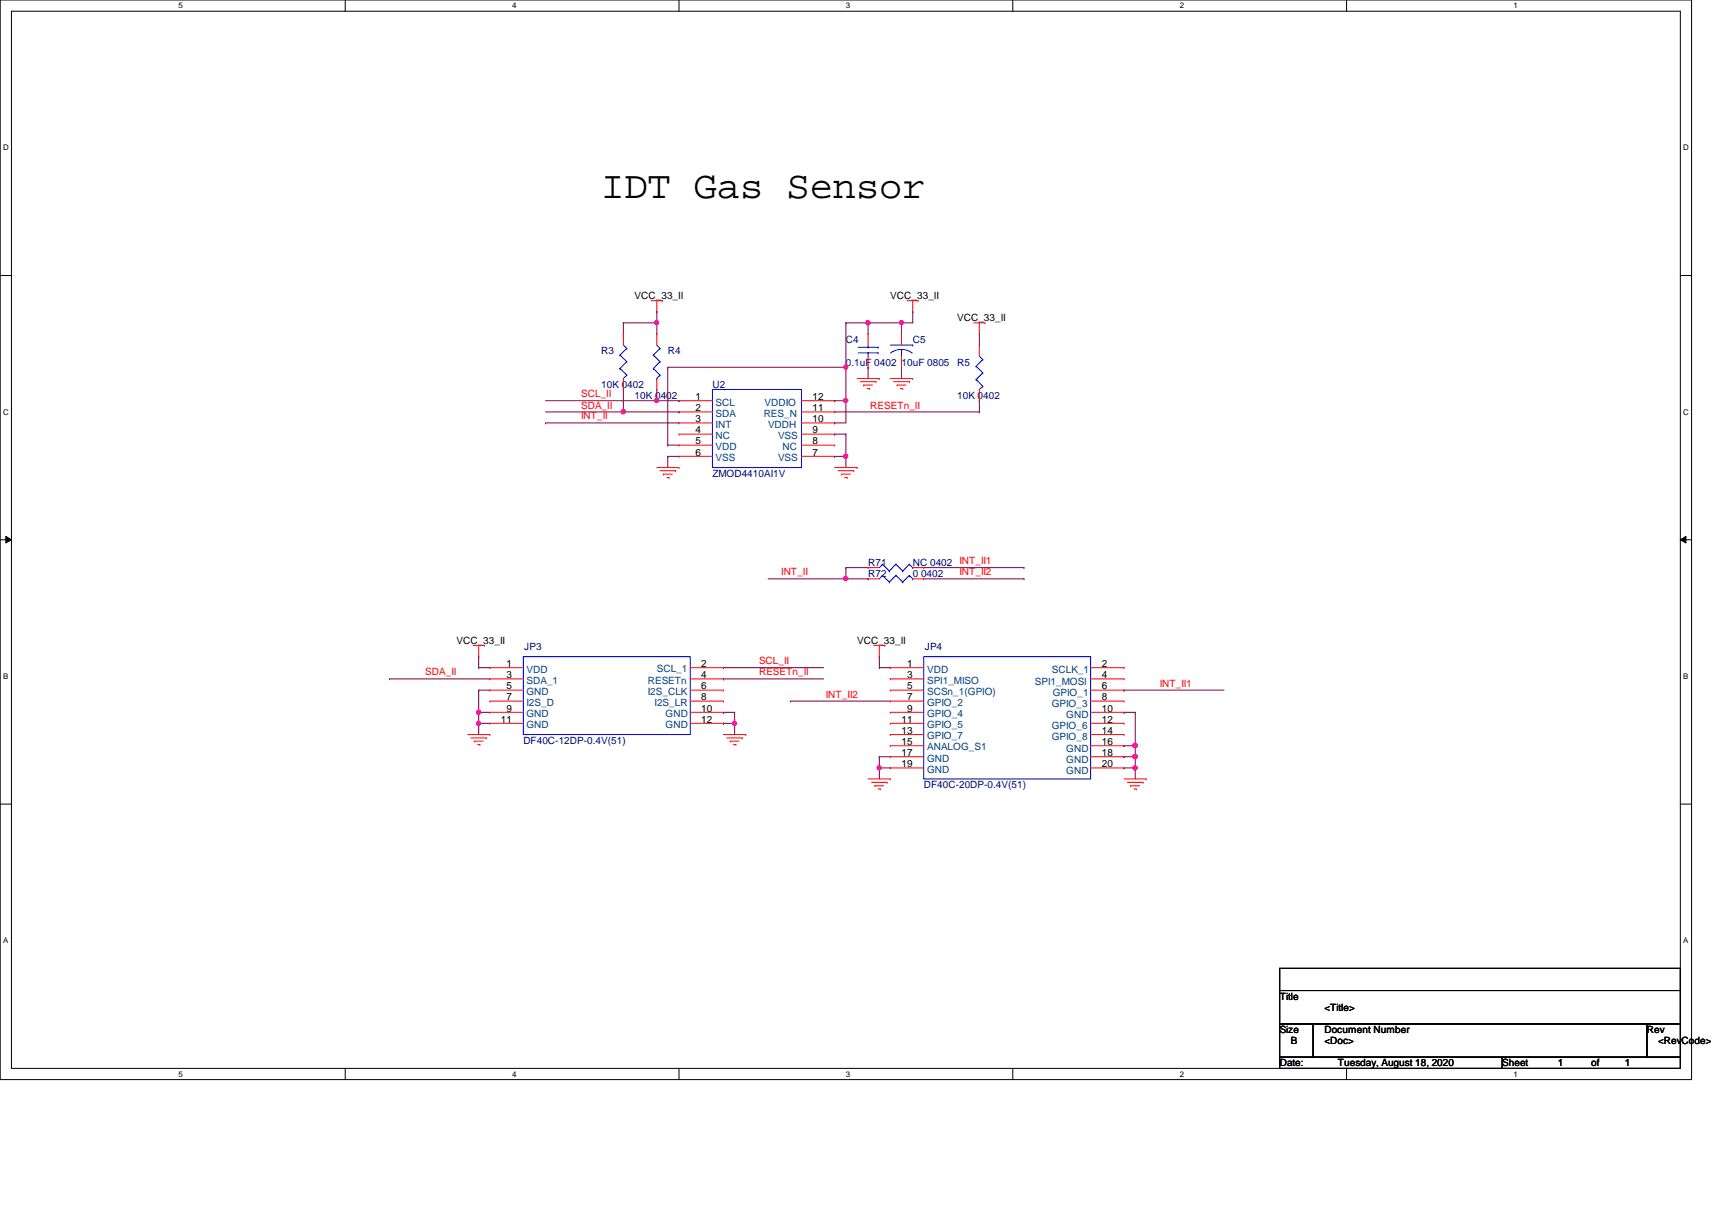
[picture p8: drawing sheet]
<svg xmlns="http://www.w3.org/2000/svg" width="297mm" height="210mm" viewBox="0 0 297 210" stroke-linecap="round" stroke-linejoin="round" font-family="sans-serif">
<path d="M0 0h293.5v187.3h-293.5zM2 1.9h289.5v183.4h-289.5z" fill="none" stroke="#000" stroke-width=".17"/>
<g fill="#fff">
<path d="M30.9 .2h.8v1.5h-.8z"/>
<path d="M30.9 185.5h.8v1.6h-.8z"/>
</g>
<path d="M59.9 0v1.9M59.9 185.3v2" fill="none" stroke="#000" stroke-width=".17"/>
<g fill="#fff">
<path d="M88.9 .2h.7v1.5h-.7z"/>
<path d="M88.9 185.5h.7v1.6h-.7z"/>
</g>
<path d="M117.8 0v1.9M117.8 185.3v2" fill="none" stroke="#000" stroke-width=".17"/>
<g fill="#fff">
<path d="M146.8 .2h.7v1.5h-.7z"/>
<path d="M146.8 185.5h.7v1.6h-.7z"/>
</g>
<path d="M175.7 0v1.9M175.7 185.3v2" fill="none" stroke="#000" stroke-width=".17"/>
<g fill="#fff">
<path d="M204.7 .2h.7v1.5h-.7z"/>
<path d="M204.7 185.5h.7v1.6h-.7z"/>
</g>
<path d="M233.6 0v1.9M233.6 185.3v2" fill="none" stroke="#000" stroke-width=".17"/>
<g fill="#fff">
<path d="M262.6 .2h.8v1.5h-.8z"/>
<path d="M262.6 185.5h.8v1.6h-.8z"/>
<path d="M.5 24.8h1v1.6h-1z"/>
<path d="M292.1 24.8h.9v1.6h-.9z"/>
<path d="M.5 70.7h1v1.5h-1z"/>
<path d="M292.1 70.7h.9v1.5h-.9z"/>
</g>
<path d="M0 47.8h2M291.5 47.8h2" fill="none" stroke="#000" stroke-width=".17"/>
<g fill="#fff">
<path d="M.5 116.5h.9v1.6h-.9z"/>
<path d="M292.1 116.5h.8v1.6h-.8z"/>
</g>
<path d="M0 93.6h2M1 93l1 .6-1 .6zM291.5 93.6l1-.6v1.2zM291.5 93.6h2" fill="none" stroke="#000" stroke-width=".17"/>
<path d="M1 93l1 .6-1 .6zM291.5 93.6l1-.6v1.2z" fill="#000"/>
<g fill="#fff">
<path d="M.5 162.4h.9v1.5h-.9z"/>
<path d="M292.1 162.4h.8v1.5h-.8z"/>
</g>
<path d="M0 139.5h2M291.5 139.5h2M222 168h69.5v3.8h-69.5zM222 171.8h69.5v5.8h-69.5zM222 177.6h5.8v5.8h-5.8zM227.8 177.6h57.9v5.8h-57.9zM285.7 177.6h5.8v5.8h-5.8zM222 183.4h38.6v1.9h-38.6zM260.6 183.4h30.9v1.9h-30.9z" fill="none" stroke="#000" stroke-width=".17"/>
<g fill="none" stroke="#f00" stroke-width=".17">
<path d="M108.2 57.9h.1M108.2 57.9v2M113 52.2h1.9M114 54.1h.1M114 57.9h.1M114 52.2v1.9M114 57.9v2M114.9 52.2h.1M150.6 57.9h.1M150.6 57.9v2M156.4 57.9h.1M156.4 57.9v2"/>
<path d="M157.4 52.2h1.9M158.4 54.1h.1M158.4 52.2v1.9M159.3 52.2h.1M168.9 56h2M169.9 57.9h.1M169.9 59.9h.1M169.9 56v1.9M169.9 59.9v1.9M170.9 56h.1M108.2 67.6h.1M108.2 65.7v1.9"/>
<path d="M114 67.6h.1M114 65.7v1.9M117.8 69.5h.1M117.8 71.5h.1M117.8 73.4h.1M117.8 75.3h.1M117.8 77.2h.1M117.8 79.2h.1M117.8 69.5h5.8M117.8 71.5h5.8M117.8 73.4h5.8M117.8 75.3h5.8"/>
<path d="M117.8 77.2h5.8M117.8 79.2h5.8M139.1 69.5h5.7M139.1 71.5h5.7M139.1 73.4h5.7M139.1 75.3h5.7M139.1 77.2h5.7M139.1 79.2h5.7M144.8 79.2h.1M144.8 77.2h.1M144.8 75.3h.1M144.8 73.4h.1"/>
<path d="M144.8 71.5h.1M144.8 69.5h.1M148.7 65.7h3.9M149.3 66.2h2.7M149.9 66.8h.1M149.9 66.8h1.5M150.4 67.4h.4M150.6 63.7h.1M150.6 61.8v1.9M150.8 67.4h.1M152 66.2h.1M152.6 65.7h.1"/>
<path d="M154.5 65.7h3.9M155.1 66.2h2.7M155.7 66.8h.1M155.7 66.8h1.5M156.2 67.4h.4M156.4 63.7h.1M156.4 61.8v1.9M156.6 67.4h.1M157.8 66.2h.1M158.4 65.7h.1M169.9 69.5h.1M169.9 67.6v1.9"/>
<path d="M114 81.1h3.8M114.5 81.7h2.7M115.1 82.3h.1M115.1 82.3h1.6M115.7 82.8h.4M116.1 82.8h.1M117.2 81.7h.1M117.8 81.1h.1M144.8 81.1h3.9M145.4 81.7h2.7M146 82.3h.1M146 82.3h1.5"/>
<path d="M146.6 82.8h.4M147 82.8h.1M148.1 81.7h.1M148.7 81.1h.1M150.6 98.5h.1M150.6 98.5h2M158.4 98.5h1.9M160.3 98.5h.1M82.1 112h1.9M83.1 113.9h.1M83.1 112v1.9M84 112h.1"/>
<path d="M85 119.7h.1M85 117.8h.1M85 115.8h.1M85 119.7h5.8M85 115.8h5.8M85 117.8h5.8M119.8 119.7h5.7M119.8 115.8h5.7M119.8 117.8h5.7M125.5 117.8h.1M125.5 119.7h.1M125.5 115.8h.1"/>
<path d="M150.6 100.4h.1M150.6 100.4h2M151.6 112h1.9M152.6 113.9h.1M152.6 112v1.9M153.5 112h.1M154.5 119.7h.1M154.5 117.8h.1M154.5 115.8h.1M154.5 119.7h5.8M154.5 115.8h5.8M154.5 117.8h5.8"/>
<path d="M158.4 100.4h1.9M160.3 100.4h.1M189.2 119.7h5.8M189.2 115.8h5.8M189.2 117.8h5.8M195 115.8h.1M195 117.8h.1M195 119.7h.1M81.1 127.4h3.9M81.7 128h2.7M82.3 128.6h.1M82.3 128.6h1.5"/>
<path d="M82.9 129.2h.4M83.3 129.2h.1M84.4 128h.1M85 127.4h.1M85 121.6h.1M85 123.6h.1M85 125.5h.1M85 123.6h5.8M85 121.6h5.8M85 125.5h5.8M119.8 123.6h5.7M119.8 121.6h5.7"/>
<path d="M119.8 125.5h5.7M125.5 121.6h.1M125.5 123.6h.1M125.5 125.5h.1M125.5 127.4h3.9M126.1 128h2.7M126.7 128.6h.1M126.7 128.6h1.5M127.3 129.2h.4M127.7 129.2h.1M128.8 128h.1M129.4 127.4h.1"/>
<path d="M150.6 135.1h3.9M151.2 135.7h2.7M151.8 136.3h.1M151.8 136.3h1.5M152.4 136.9h.3M152.7 136.9h.1M153.9 135.7h.1M154.5 135.1h.1M154.5 129.4h.1M154.5 131.3h.1M154.5 133.2h.1M154.5 127.4h.1"/>
<path d="M154.5 123.6h.1M154.5 121.6h.1M154.5 125.5h.1M154.5 127.4h5.8M154.5 123.6h5.8M154.5 129.4h5.8M154.5 131.3h5.8M154.5 133.2h5.8M154.5 121.6h5.8M154.5 125.5h5.8M189.2 127.4h5.8M189.2 123.6h5.8"/>
<path d="M189.2 129.4h5.8M189.2 131.3h5.8M189.2 133.2h5.8M189.2 121.6h5.8M189.2 125.5h5.8M195 123.6h.1M195 133.2h.1M195 121.6h.1M195 125.5h.1M195 127.4h.1M195 129.4h.1M195 131.3h.1"/>
<path d="M195 135.1h3.9M195.6 135.7h2.7M196.2 136.3h.1M196.2 136.3h1.5M196.8 136.9h.3M197.1 136.9h.1M198.3 135.7h.1M198.9 135.1h.1"/>
</g>
<g fill="none" stroke="#00f" stroke-width=".17">
<path d="M108.2 59.9l.6 .6M114 59.9l.5 .6M150.6 59.9v.3M154.5 59.9h3.9M158.4 59.9h.1M107.6 61.6h.1M107.6 63.9h.1M107.6 61.6l1.2 1.1M107.6 63.9l1.2 1.2M108.2 65.7h.1M108.8 60.5h.1M108.8 62.7h.1"/>
<path d="M108.8 65.1h.1M108.8 60.5l-1.2 1.1M108.8 62.7l-1.2 1.2M108.8 65.1l-.6 .6M113.4 61.6h.1M113.4 63.9h.1M113.4 61.6l1.1 1.1M113.4 63.9l1.1 1.2M114 65.7h.1M114.5 60.5h.1M114.5 62.7h.1M114.5 65.1h.1"/>
<path d="M114.5 60.5l-1.1 1.1M114.5 62.7l-1.1 1.2M114.5 65.1l-.5 .6M123.6 67.6h15.5v13.5h-15.5zM148.9 61.2h3.5M148.9 60.2h3.5M150.6 60.2h.1M150.6 61.2h.1M150.6 61.2v.6M152.4 61.2h.1M152.4 60.2h.1M156.4 61.8h.1"/>
<path d="M156.4 60.6l1.2 .2 .7 .5M156.4 60.6l-.8 .1-1.1 .6M156.4 60.6v1.2M169.4 63.5h.1M169.4 65.8h.1M169.4 63.5l1.1 1.2M169.4 65.8l1.1 1.2M169.9 67.6h.1M169.9 61.8l.6 .6M170.5 62.4h.1M170.5 64.7h.1M170.5 67h.1"/>
<path d="M170.5 62.4l-1.1 1.1M170.5 64.7l-1.1 1.1M170.5 67l-.6 .6M153.1 97.9h.1M153.1 99.8h.1M153.1 97.9l-.5 .6M153.1 97.9l1.2 1.2M153.1 99.8l-.5 .6M153.1 99.8l1.2 1.2M154.3 99.1h.1M155.4 97.9h.1M155.4 99.8h.1"/>
<path d="M155.4 97.9l-1.1 1.2M155.4 97.9l1.2 1.2M155.4 99.8l-1.1 1.2M155.4 99.8l1.2 1.2M156.6 99.1h.1M157.8 97.9h.1M157.8 99.8h.1M157.8 97.9l-1.2 1.2M157.8 97.9l.6 .6M157.8 99.8l-1.2 1.2M157.8 99.8l.6 .6M158.4 98.5h.1"/>
<path d="M90.8 113.9h29v13.5h-29zM154.3 101h.1M156.6 101h.1M158.4 100.4h.1M160.3 113.9h28.9v21.2h-28.9z"/>
</g>
<path d="M108.2 56h.1M114 54.1h.1M114 54.1v1.9h-5.8M158.4 54.1h.1M158.4 54.1v1.9" fill="none" stroke="#800040" stroke-width=".17"/>
<circle cx="113.9" cy="56" r=".37" fill="#f0f"/>
<circle cx="113.9" cy="56" r=".37" fill="none" stroke="#f0f" stroke-width=".17"/>
<path d="M108.2 56h.1M108.2 56v1.9M114 56h.1M114 56v1.9M146.8 56h.1M146.8 56v7.7M146.8 56h3.8" fill="none" stroke="#800040" stroke-width=".17"/>
<circle cx="150.6" cy="56" r=".37" fill="#f0f"/>
<circle cx="150.6" cy="56" r=".37" fill="none" stroke="#f0f" stroke-width=".17"/>
<path d="M150.6 56h.1M150.6 56v1.9M150.6 56h7.8M156.4 56h.1M156.4 56v1.9" fill="none" stroke="#800040" stroke-width=".17"/>
<circle cx="156.4" cy="56" r=".37" fill="#f0f"/>
<circle cx="156.4" cy="56" r=".37" fill="none" stroke="#f0f" stroke-width=".17"/>
<path d="M169.9 57.9h.1M169.9 57.9v2M115.9 63.7h.1M115.9 63.7h30.9M115.9 63.7v13.5M146.8 63.7h.1M146.8 63.7v5.8" fill="none" stroke="#800040" stroke-width=".17"/>
<circle cx="146.7" cy="63.7" r=".37" fill="#f0f"/>
<circle cx="146.7" cy="63.7" r=".37" fill="none" stroke="#f0f" stroke-width=".17"/>
<path d="M94.7 69.5h19.3M108.2 71.5h.1M108.2 67.6v3.9M114 69.5h.1M114 67.6v1.9M150.6 63.7h.1M150.6 63.7v2M156.4 63.7h.1M156.4 63.7v2" fill="none" stroke="#800040" stroke-width=".17"/>
<circle cx="113.9" cy="69.5" r=".37" fill="#f0f"/>
<circle cx="113.9" cy="69.5" r=".37" fill="none" stroke="#f0f" stroke-width=".17"/>
<path d="M114 69.5h3.8M117.8 69.5h.1M144.8 69.5h.1M144.8 69.5h2M146.8 69.5h.1M146.8 69.5v3.9" fill="none" stroke="#800040" stroke-width=".17"/>
<circle cx="146.7" cy="69.5" r=".37" fill="#f0f"/>
<circle cx="146.7" cy="69.5" r=".37" fill="none" stroke="#f0f" stroke-width=".17"/>
<path d="M94.7 71.5h23.1M108.2 71.5h.1M117.8 71.5h.1M169.9 69.5h.1M169.9 69.5v2" fill="none" stroke="#800040" stroke-width=".17"/>
<circle cx="108.1" cy="71.4" r=".38" fill="#f0f"/>
<circle cx="108.1" cy="71.4" r=".38" fill="none" stroke="#f0f" stroke-width=".17"/>
<g fill="none" stroke="#800040" stroke-width=".17">
<path d="M94.7 73.4h.1M94.7 73.4h23.1M115.9 77.2h.1M115.9 79.2h.1M115.9 77.2h1.9M115.9 79.2v1.9M115.9 79.2h1.9M144.8 73.4h.1M144.8 75.3h.1M144.8 79.2h.1M144.8 71.5h25.1M144.8 73.4h2"/>
<path d="M144.8 75.3h2M146.8 75.3h.1M146.8 75.3v3.9h-2M169.9 71.5h.1"/>
</g>
<circle cx="146.7" cy="79.1" r=".37" fill="#f0f"/>
<circle cx="146.7" cy="79.1" r=".37" fill="none" stroke="#f0f" stroke-width=".17"/>
<path d="M146.8 79.2h.1M146.8 79.2v1.9M146.8 98.5h.1M146.8 98.5v1.9M146.8 98.5h3.8M160.3 98.5h17.4M177.7 98.5h.1M133.3 100.4h17.3M146.8 100.4h.1M150.6 100.4h.1" fill="none" stroke="#800040" stroke-width=".17"/>
<circle cx="146.7" cy="100.4" r=".38" fill="#f0f"/>
<circle cx="146.7" cy="100.4" r=".38" fill="none" stroke="#f0f" stroke-width=".17"/>
<g fill="none" stroke="#800040" stroke-width=".17">
<path d="M67.6 117.8h.1M67.6 117.8h17.4M83.1 113.9h.1M83.1 115.8h.1M83.1 119.7h.1M83.1 113.9v1.9M83.1 119.7v5.8M83.1 115.8h1.9M83.1 119.7h1.9M125.5 115.8h.1M125.5 117.8h.1M125.5 115.8h17.4"/>
<path d="M125.5 117.8h17.4M152.6 113.9h.1M152.6 115.8h.1M152.6 113.9v1.9M152.6 115.8h1.9M160.3 100.4h17.4M177.7 100.4h.1M195 119.7h.1M195 119.7h17.4M83.1 123.6h.1M137.1 121.6h.1M137.1 121.6h17.4"/>
</g>
<circle cx="83" cy="125.5" r=".38" fill="#f0f"/>
<circle cx="83" cy="125.5" r=".38" fill="none" stroke="#f0f" stroke-width=".17"/>
<circle cx="83" cy="123.5" r=".37" fill="#f0f"/>
<circle cx="83" cy="123.5" r=".37" fill="none" stroke="#f0f" stroke-width=".17"/>
<path d="M83.1 123.6h.1M83.1 123.6h1.9M125.5 123.6h.1M125.5 123.6h2M127.5 123.6h.1M127.5 123.6v1.9M195 123.6h.1M195 123.6h2M197 123.6h.1M197 123.6v5.8" fill="none" stroke="#800040" stroke-width=".17"/>
<circle cx="196.9" cy="129.3" r=".38" fill="#f0f"/>
<circle cx="196.9" cy="129.3" r=".38" fill="none" stroke="#f0f" stroke-width=".17"/>
<path d="M83.1 125.5h.1M83.1 125.5v1.9M83.1 125.5h1.9M125.5 125.5h.1M125.5 125.5h2M127.5 125.5h.1M127.5 125.5v1.9" fill="none" stroke="#800040" stroke-width=".17"/>
<circle cx="127.4" cy="125.5" r=".38" fill="#f0f"/>
<circle cx="127.4" cy="125.5" r=".38" fill="none" stroke="#f0f" stroke-width=".17"/>
<path d="M152.6 131.3h.1M152.6 131.3v1.9M152.6 131.3h1.9M195 129.4h.1M195 131.3h.1M195 129.4h2M195 131.3h2M197 129.4h.1M197 131.3h.1M197 129.4v3.8" fill="none" stroke="#800040" stroke-width=".17"/>
<circle cx="196.9" cy="131.2" r=".37" fill="#f0f"/>
<circle cx="196.9" cy="131.2" r=".37" fill="none" stroke="#f0f" stroke-width=".17"/>
<path d="M152.6 133.2h.1M152.6 133.2h1.9M152.6 133.2v1.9" fill="none" stroke="#800040" stroke-width=".17"/>
<circle cx="152.5" cy="133.2" r=".37" fill="#f0f"/>
<circle cx="152.5" cy="133.2" r=".37" fill="none" stroke="#f0f" stroke-width=".17"/>
<path d="M195 133.2h.1M195 133.2h2M197 133.2h.1M197 133.2v1.9" fill="none" stroke="#800040" stroke-width=".17"/>
<circle cx="196.9" cy="133.2" r=".37" fill="#f0f"/>
<circle cx="196.9" cy="133.2" r=".37" fill="none" stroke="#f0f" stroke-width=".17"/>
<circle cx="113.9" cy="56" r=".37" fill="#f0f"/>
<circle cx="113.9" cy="56" r=".37" fill="none" stroke="#f0f" stroke-width=".17"/>
<circle cx="150.6" cy="56" r=".37" fill="#f0f"/>
<circle cx="150.6" cy="56" r=".37" fill="none" stroke="#f0f" stroke-width=".17"/>
<circle cx="156.4" cy="56" r=".37" fill="#f0f"/>
<circle cx="156.4" cy="56" r=".37" fill="none" stroke="#f0f" stroke-width=".17"/>
<circle cx="146.7" cy="63.7" r=".37" fill="#f0f"/>
<circle cx="146.7" cy="63.7" r=".37" fill="none" stroke="#f0f" stroke-width=".17"/>
<circle cx="113.9" cy="69.5" r=".37" fill="#f0f"/>
<circle cx="113.9" cy="69.5" r=".37" fill="none" stroke="#f0f" stroke-width=".17"/>
<circle cx="146.7" cy="69.5" r=".37" fill="#f0f"/>
<circle cx="146.7" cy="69.5" r=".37" fill="none" stroke="#f0f" stroke-width=".17"/>
<circle cx="108.1" cy="71.4" r=".38" fill="#f0f"/>
<circle cx="108.1" cy="71.4" r=".38" fill="none" stroke="#f0f" stroke-width=".17"/>
<circle cx="146.7" cy="79.1" r=".37" fill="#f0f"/>
<circle cx="146.7" cy="79.1" r=".37" fill="none" stroke="#f0f" stroke-width=".17"/>
<circle cx="146.7" cy="100.4" r=".38" fill="#f0f"/>
<circle cx="146.7" cy="100.4" r=".38" fill="none" stroke="#f0f" stroke-width=".17"/>
<circle cx="83" cy="125.5" r=".38" fill="#f0f"/>
<circle cx="83" cy="125.5" r=".38" fill="none" stroke="#f0f" stroke-width=".17"/>
<circle cx="83" cy="123.5" r=".37" fill="#f0f"/>
<circle cx="83" cy="123.5" r=".37" fill="none" stroke="#f0f" stroke-width=".17"/>
<circle cx="196.9" cy="129.3" r=".38" fill="#f0f"/>
<circle cx="196.9" cy="129.3" r=".38" fill="none" stroke="#f0f" stroke-width=".17"/>
<circle cx="127.4" cy="125.5" r=".38" fill="#f0f"/>
<circle cx="127.4" cy="125.5" r=".38" fill="none" stroke="#f0f" stroke-width=".17"/>
<circle cx="196.9" cy="131.2" r=".37" fill="#f0f"/>
<circle cx="196.9" cy="131.2" r=".37" fill="none" stroke="#f0f" stroke-width=".17"/>
<circle cx="152.5" cy="133.2" r=".37" fill="#f0f"/>
<circle cx="152.5" cy="133.2" r=".37" fill="none" stroke="#f0f" stroke-width=".17"/>
<circle cx="196.9" cy="133.2" r=".37" fill="#f0f"/>
<circle cx="196.9" cy="133.2" r=".37" fill="none" stroke="#f0f" stroke-width=".17"/>
<text font-size="6.7" x="104.3" y="34.3">IDT Gas Sensor</text>
<g font-size="1.7">
<text x="110.1" y="51.8">VCC_33_II</text>
<text x="154.5" y="51.8">VCC_33_II</text>
<text x="166.1" y="55.7">VCC_33_II</text>
<text x="120.7" y="69.4">1</text>
<text x="120.7" y="71.3">2</text>
<text x="141" y="71.3">11</text>
<text x="141" y="69.4">12</text>
<text x="120.7" y="73.2">3</text>
<text x="120.7" y="75.2">4</text>
<text x="120.7" y="77.1">5</text>
<text x="141" y="77.1">8</text>
<text x="141" y="75.2">9</text>
<text x="141" y="73.2">10</text>
<text x="120.7" y="79">6</text>
<text x="141" y="79">7</text>
<text x="79.2" y="111.7">VCC_33_II</text>
<text x="148.7" y="111.7">VCC_33_II</text>
<text x="87.9" y="119.6">5</text>
<text x="87.9" y="117.6">3</text>
<text x="87.9" y="115.7">1</text>
<text x="121.7" y="117.6">4</text>
<text x="121.7" y="119.6">6</text>
<text x="121.7" y="115.7">2</text>
<text x="157.4" y="119.6">5</text>
<text x="157.4" y="117.6">3</text>
<text x="157.4" y="115.7">1</text>
<text x="191.2" y="115.7">2</text>
<text x="191.2" y="117.6">4</text>
<text x="191.2" y="119.6">6</text>
<text x="86.9" y="125.3">11</text>
<text x="87.9" y="121.5">7</text>
<text x="87.9" y="123.4">9</text>
<text x="121.7" y="121.5">8</text>
<text x="121.7" y="123.4">10</text>
<text x="121.7" y="125.3">12</text>
<text x="156.4" y="125.3">11</text>
<text x="157.4" y="123.4">9</text>
<text x="157.4" y="121.5">7</text>
<text x="191.2" y="123.4">10</text>
<text x="191.2" y="121.5">8</text>
<text x="191.2" y="125.3">12</text>
<text x="156.4" y="129.2">15</text>
<text x="156.4" y="131.1">17</text>
<text x="156.4" y="127.3">13</text>
<text x="191.2" y="127.3">14</text>
<text x="191.2" y="129.2">16</text>
<text x="191.2" y="131.1">18</text>
<text x="156.4" y="133.1">19</text>
<text x="191.2" y="133.1">20</text>
<text x="222" y="173.4">Title</text>
<text x="222" y="179.2">Size</text>
<text x="229.8" y="179.2">Document Number</text>
<text x="229.8" y="175.3">&lt;Title&gt;</text>
<text x="285.7" y="179.2">Rev</text>
<text x="222" y="185">Date:</text>
<text x="224" y="181.1">B</text>
<text x="229.8" y="181.1">&lt;Doc&gt;</text>
<text x="232.1" y="185">Tuesday, August 18, 2020</text>
<text x="260.6" y="185">Sheet</text>
<text x="270.3" y="185">1</text>
<text x="276.1" y="185">of</text>
<text x="281.9" y="185">1</text>
<text x="287.7" y="181.1">&lt;RevCode&gt;</text>
</g>
<g font-size="1.7" fill="#000080">
<text x="146.8" y="59.5">C4</text>
<text x="158.4" y="59.5">C5</text>
<text x="104.3" y="61.5">R3</text>
<text x="115.9" y="61.5">R4</text>
<text x="146.8" y="63.4">0.1uF 0402</text>
<text x="156.4" y="63.4">10uF 0805</text>
<text x="166.1" y="63.4">R5</text>
<text x="104.3" y="67.3">10K 0402</text>
<text x="110.1" y="69.2">10K 0402</text>
<text x="123.6" y="67.3">U2</text>
<text x="166.1" y="69.2">10K 0402</text>
<text x="123.6" y="82.7">ZMOD4410AI1V</text>
<text x="150.6" y="98.1">R71</text>
<text x="150.6" y="100.1">R72</text>
<text x="158.4" y="98.1">NC 0402 INT_II1</text>
<text x="158.4" y="100.1">0 0402</text>
<text x="91" y="112.8">JP3</text>
<text x="160.5" y="112.8">JP4</text>
<text x="90.8" y="129">DF40C-12DP-0.4V(51)</text>
<text x="160.3" y="136.7">DF40C-20DP-0.4V(51)</text>
</g>
<g font-size="1.7" fill="#f00">
<text x="100.8" y="68.9">SCL_II</text>
<text x="100.8" y="70.9">SDA_II</text>
<text x="151" y="70.9">RESETn_II</text>
<text x="100.8" y="72.8">INT_II</text>
<text x="135.5" y="99.8">INT_II</text>
<text x="166.5" y="99.8">INT_II2</text>
<text x="73.8" y="117.2">SDA_II</text>
<text x="131.7" y="115.2">SCL_II</text>
<text x="131.7" y="117.2">RESETn_II</text>
<text x="201.2" y="119.1">INT_II1</text>
<text x="143.3" y="121">INT_II2</text>
</g>
<g font-size="1.7" fill="#004080">
<text x="124.2" y="70.4">SCL</text>
<text x="132.7" y="70.4">VDDIO</text>
<text x="124.2" y="72.3">SDA</text>
<text x="124.2" y="74.2">INT</text>
<text x="124.2" y="76.2">NC</text>
<text x="132.5" y="72.3">RES_N</text>
<text x="133.3" y="74.2">VDDH</text>
<text x="135" y="76.2">VSS</text>
<text x="124.2" y="78.1">VDD</text>
<text x="124.2" y="80">VSS</text>
<text x="135" y="80">VSS</text>
<text x="135.8" y="78.1">NC</text>
<text x="91.4" y="118.6">SDA_1</text>
<text x="91.4" y="116.7">VDD</text>
<text x="112.4" y="118.6">RESETn</text>
<text x="114" y="116.5">SCL_1</text>
<text x="160.9" y="118.6">SPI1_MISO</text>
<text x="160.9" y="116.7">VDD</text>
<text x="179.6" y="118.8">SPI1_MOSI</text>
<text x="182.5" y="116.7">SCLK_1</text>
<text x="91.4" y="120.5">GND</text>
<text x="91.4" y="122.5">I2S_D</text>
<text x="91.4" y="124.4">GND</text>
<text x="112.4" y="120.5">I2S_CLK</text>
<text x="113.6" y="122.5">I2S_LR</text>
<text x="115.5" y="124.4">GND</text>
<text x="160.9" y="120.5">SCSn_1(GPIO)</text>
<text x="160.9" y="124.4">GPIO_4</text>
<text x="160.9" y="122.5">GPIO_2</text>
<text x="182.5" y="122.7">GPIO_3</text>
<text x="182.7" y="120.7">GPIO_1</text>
<text x="185" y="124.6">GND</text>
<text x="91.4" y="126.3">GND</text>
<text x="115.5" y="126.3">GND</text>
<text x="160.9" y="130.2">ANALOG_S1</text>
<text x="160.9" y="128.3">GPIO_7</text>
<text x="160.9" y="126.3">GPIO_5</text>
<text x="182.5" y="126.5">GPIO_6</text>
<text x="182.5" y="128.4">GPIO_8</text>
<text x="185" y="130.4">GND</text>
<text x="160.9" y="132.1">GND</text>
<text x="160.9" y="134.1">GND</text>
<text x="185" y="134.2">GND</text>
<text x="185" y="132.3">GND</text>
</g>
<g font-size="1.4">
<text x="30.9" y="1.4">5</text>
<text x="88.9" y="1.4">4</text>
<text x="146.8" y="1.4">3</text>
<text x="204.7" y="1.4">2</text>
<text x="262.6" y="1.4">1</text>
<text x=".5" y="26.1">D</text>
<text x="292.1" y="26.1">D</text>
<text x=".5" y="71.9">C</text>
<text x="292.1" y="71.9">C</text>
<text x=".5" y="117.8">B</text>
<text x="292.1" y="117.8">B</text>
<text x=".5" y="163.6">A</text>
<text x="292.1" y="163.6">A</text>
<text x="30.9" y="186.8">5</text>
<text x="88.9" y="186.8">4</text>
<text x="146.8" y="186.8">3</text>
<text x="204.7" y="186.8">2</text>
<text x="262.6" y="186.8">1</text>
</g>
</svg>
